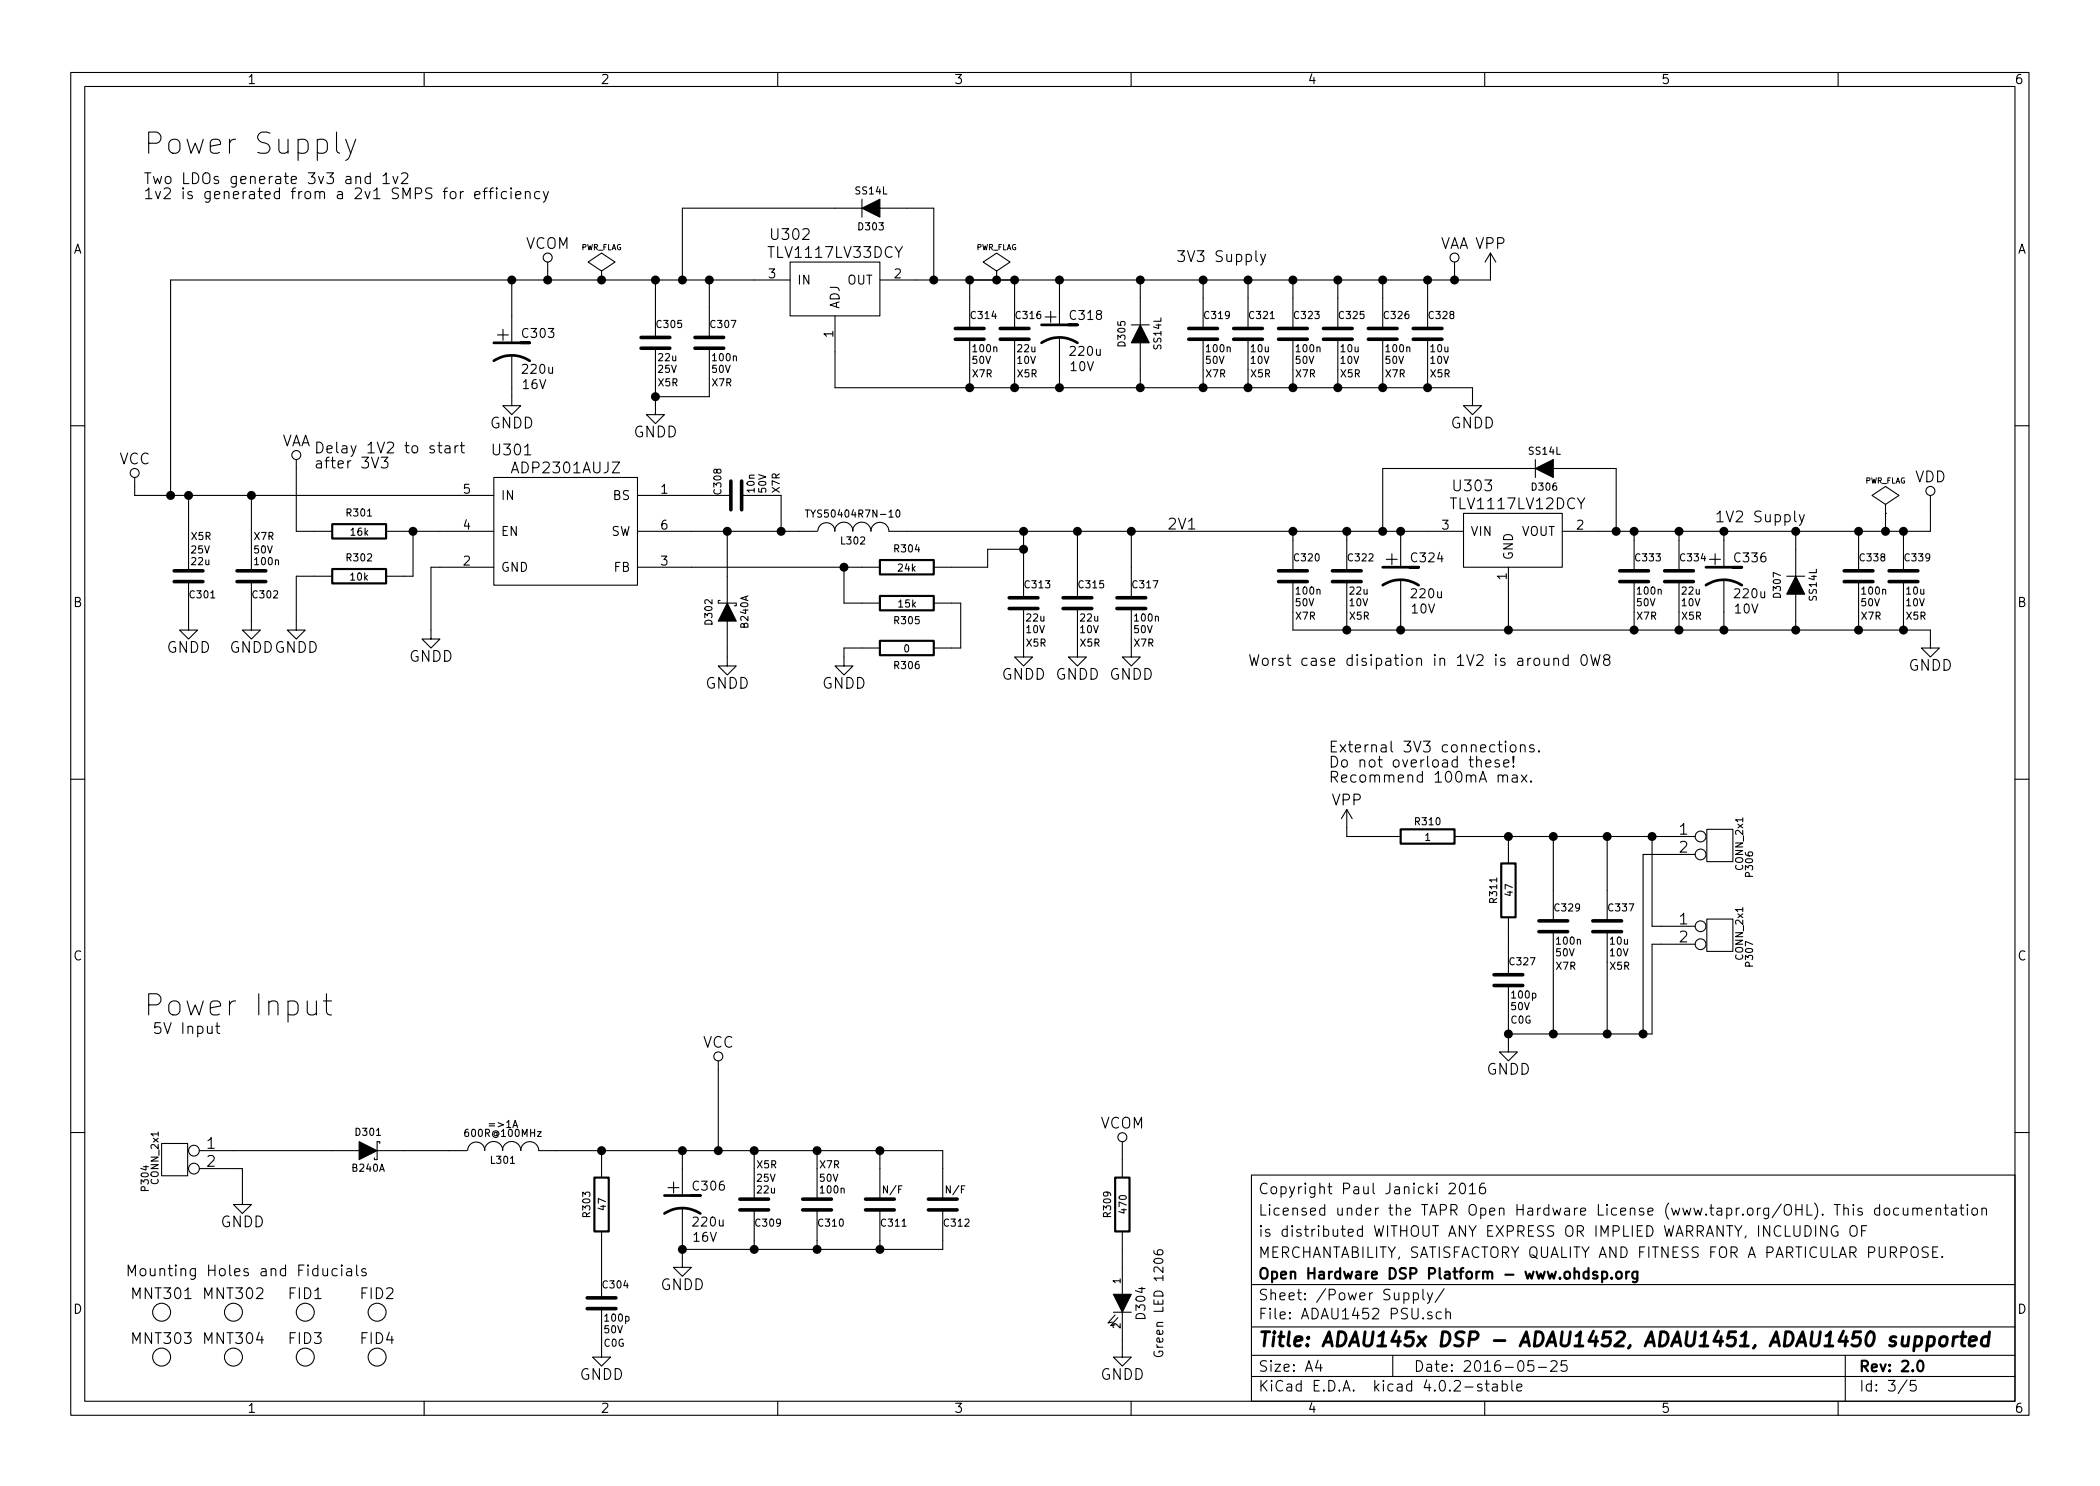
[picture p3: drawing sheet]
<svg xmlns="http://www.w3.org/2000/svg" width="297mm" height="210mm" viewBox="0 0 297 210" stroke-linecap="round" stroke-linejoin="round" font-family="sans-serif">
<g fill="none" stroke="#000" stroke-width=".15">
<path d="M10 10.3h277v189.9h-277zM12 12.2h273v186.1h-273zM47.6 18.7v2.6l.2 .3 .2 .1M48.9 19.7l.7 2M50.3 19.7l-1 2.7-.4 .3M60 10.3v1.9M110 10.3v1.9M160 10.3v1.9M210 10.3v1.9M260 10.3v1.9M52.4 25a.48 .48 0 0 0-.7 .1l-.1 .6a.48 .48 0 0 0 .8 .2M52.4 24.5v1.5"/>
<path d="M54.2 24.9l.4-.4v1.5M55.6 25l.3 1 .4-1M56.8 24.6l.2-.1h.4l.2 .1 .1 .3-.1 .2-.9 .9h1M67.2 27.6l.7-.1-.1-.3-.4-.1-.2 .2v.7l.2 .1 .4-.1M68.3 27.1h.6M68.9 26.6l-.3 .1-.1 .1v1.3M69.2 27.1h.6M69.8 26.6l-.3 .1-.1 .1v1.3M70.3 26.6l-.1 .1h.1v-.1v.1M70.3 27.1v1M71.7 27.2a.48 .48 0 0 0-.7 0l-.1 .6a.48 .48 0 0 0 .8 .2M72.3 26.6l-.1 .1h.1h.1l-.1-.1v.1"/>
<path d="M72.3 27.1v1M72.4 39.6v8.9M72.9 27.6l.8-.1-.1-.3-.4-.1-.3 .2 .1 .7 .2 .1 .4-.1M74.3 27.2a.38 .38 0 0 1 .7 .1v.8M74.3 27.1v1M76.4 27.2a.48 .48 0 0 0-.7 0l-.1 .6a.48 .48 0 0 0 .8 .2M76.9 27.1l.3 1M77.5 37.1v2.5M77.6 27.1l-.5 1.4-.2 .1M85.1 39.6h.1M85.1 38.3l1.9-1.2-1.9-1.3-1.9 1.3 1.9 1.2v1.3M92.7 39.6v8.1"/>
<path d="M100.3 39.6v8.1M111.8 37.1h12.7v7.6h-12.7zM111.8 39.6h-87.7v30.5M121.9 29.5h-25.4v10.1M121.9 28.2v2.5M124.5 29.5h7.6v10.1M137.2 39.6v6.9M141 39.6h.1M141 38.3l1.9-1.2-1.9-1.3-1.9 1.3 1.9 1.2v1.3M143.5 39.6v6.9M149.9 39.6v6.4M161.3 39.6v6.4"/>
<path d="M170.2 39.6v6.9M176.5 39.6v6.9M178.3 36l.4 1M179 36l-.5 1.4-.2 .1M182.9 39.6v6.9M189.2 39.6v6.9M195.6 39.6v6.9M201.9 39.6v6.9M205.7 37.1v2.5M210.8 35.8l-.7 1.3M210.8 35.8v3.8h-86.3M210.8 35.8l.8 1.3"/>
<path d="M72.4 50.3v7.1h1.3l-1.3 1.3-1.3-1.3h1.3M92.7 49.3v9.4h1.3l-1.3 1.2-1.3-1.2h1.3M100.3 49.3v6.8h-7.6M118.1 44.7v10.2h90.2v2.5h1.2l-1.2 1.3-1.3-1.3h1.3M137.2 48v6.9M143.5 48v6.9M149.9 47.7v7.2M160 46h2.6M161.3 48.5v6.4M170.2 48v6.9M176.5 48v6.9M182.9 48v6.9"/>
<path d="M189.2 48v6.9M195.6 48v6.9M201.9 48v6.9M10 60.2h2M19 67.6v2.5h50.8M26.7 70.1v10.7M35.6 70.1v10.7M41.9 65v10.2h5.1M53.9 64.7h1l-.5 .6a.44 .44 0 0 1 .5 .3v.3l-.2 .2-.6 .1-.2-.1M54.6 75.2h15.2M58.4 75.2v6.3h-3.8M61.9 63.1h.6"/>
<path d="M62.1 62.6v1.3l.1 .1 .3 .1M63 63.1h.1h.5l.1 1M63.7 63.4l-.6 .1a.3 .3 0 0 0-.2 .3 .3 .3 0 0 0 .2 .3l.6-.1M64.4 63.1v1M64.8 63.1h-.3l-.1 .3M65.1 63.1h.6M65.3 62.6v1.3l.1 .1 .3 .1M69.8 67.6h20.4v15.2h-20.4zM90.2 70.1h13.2M90.2 75.2h25.4M102.9 75.2v10.1M104.9 70.1h4.3"/>
<path d="M110.5 70.1v5.1M113.9 72.2h.6M114.2 72.2v1M115.7 75.2a1.22 1.22 0 0 1 1.2-1.2 1.22 1.22 0 0 1 1.2 1.2M118.1 75.2a1.3 1.3 0 0 1 1.3-1.3 1.3 1.3 0 0 1 1.2 1.3M120.6 75.2a1.3 1.3 0 0 1 1.3-1.3 1.3 1.3 0 0 1 1.3 1.3 1.27 1.27 0 0 1 1.3-1.3 1.27 1.27 0 0 1 1.2 1.3M125.7 75.2h81.3M126.8 72.3l.3-.1a.59 .59 0 0 1-.2 1l-.1-.1-.1-.3zM144.8 77.7h-5.1v2.6h-7.6M144.8 75.2v9.4M152.4 75.2v9.4M160 75.2v9.4"/>
<path d="M182.9 75.2v5.6M190.5 75.2v5.6M198.1 75.2v5.1M207 72.6h14v7.7h-14zM217.2 66.3h-21.6v8.9M217.2 65v2.6M219.7 66.3h8.9v8.9M231.1 75.2v5.6M237.5 75.2v5.6M243.8 75.2v5.1M254 75.2v6.3M254.5 72.8l.4 1"/>
<path d="M255.2 72.8l-.5 1.4-.2 .1M262.9 75.2v5.6M266.7 72.6h.1M266.7 71.4l1.9-1.3-1.9-1.3-1.9 1.3 1.9 1.3v1.2M266.7 72.6v2.6M269.2 75.2v5.6M273 70.1v5.1h-52M285 60.2h2M26.7 82.3v6.8h1.2l-1.2 1.3-1.3-1.3h1.3M35.6 82.3v6.8h1.2l-1.2 1.3-1.3-1.3h1.3M47 81.5h-5.1v7.6h1.3l-1.3 1.3-1.3-1.3h1.3M69.8 80.3h-8.8v10.1h1.2l-1.2 1.3-1.3-1.3h1.3"/>
<path d="M90.2 80.3h34.3M101.9 85h-.3v.3h2.5v.4h-.2M102.9 87.9v6.3h1.2l-1.2 1.3-1.3-1.3h1.3M119.4 80.3v5h5.1M124.5 91.7h-5.1v2.5h1.2l-1.2 1.3-1.3-1.3h1.3M132.1 85.3h3.8v6.4h-3.8M144.8 91.7v1.3h1.2l-1.2 1.2-1.3-1.2h1.3M144.8 86.1v4.3M152.4 91.7v1.3h1.3l-1.3 1.2-1.3-1.2h1.3M152.4 86.1v4.3M160 91.7v1.3h1.3l-1.3 1.2-1.3-1.2h1.3M160 86.1v4.3"/>
<path d="M182.9 82.3v6.8h90.1v2.6h1.3l-1.3 1.3-1.2-1.3h1.2M190.5 82.3v6.8M198.1 82v7.1M213.4 80.3v8.8M218.4 93.1v.8a.38 .38 0 0 0 .7 .1M219.1 93.1v1.1M219.8 93.3a.38 .38 0 0 1 .6 .1v.8M219.8 93.1v1.1M221.8 93.2a.48 .48 0 0 0-.6 .1l-.1 .6a.48 .48 0 0 0 .7 .2M221.8 92.6v1.6M223.8 92.8a.36 .36 0 0 1 .4-.2 .36 .36 0 0 1 .2 .3 .77 .77 0 0 1-.4 1.3 .89 .89 0 0 1-.2-1.4zM225 92.6l.4 1.6 .3-1.1 .3 1.1 .3-1.6"/>
<path d="M227.1 93.3l-.3-.3 .1-.2a.48 .48 0 0 1 .7 0l.1 .2-.3 .3a.47 .47 0 0 0-.6 .3v.3a.48 .48 0 0 0 .5 .3 .48 .48 0 0 0 .4-.3v-.3l-.3-.3M231.1 82.3v6.8M237.5 82.3v6.8M243.8 82v7.1M252.7 81.5h2.6M254 84.1v5M262.9 82.3v6.8M269.2 82.3v6.8M10 110.3h2M190.5 114.5l-.8 1.3M190.5 114.5v3.9h7.6M190.5 114.5l.8 1.3"/>
<path d="M205.7 118.4h34.1M210.2 108l.7-.1-.1-.3-.4-.1-.2 .2v.8h.2h.4M212 107.6l-.3-.1-.2 .2v.2l.5 .2 .1 .1-.1 .3h-.1h-.4M212.6 109.9a.35 .35 0 0 1 .3-.3 .35 .35 0 0 1 .3 .3v.8M212.7 108l.7-.1v-.3l-.5-.1-.2 .2 .1 .8h.1h.5M213.4 118.4v3.8M213.7 105.5a.42 .42 0 0 1 .4-.1 .42 .42 0 0 1 .3 .3v.4a.43 .43 0 0 1-.4 .3 .43 .43 0 0 1-.4-.3zM213.9 109.7l.2-.1 .4 .1 .1 1M214.1 108.4v.1h-.1l.1-.1v.1M214.1 107v.9v-.8v-.1l-.1 .1 .1 .8M214.6 110l-.5 .1a.3 .3 0 0 0-.2 .3 .3 .3 0 0 0 .2 .3l.5-.1M215.1 105.5a.38 .38 0 0 1 .6 .1v.8"/>
<path d="M215.1 105.4v1M215.2 109.6l.8 1.1M216 109.6l-.8 1.1M216.6 110.5v.1v.1l-.1-.1 .1-.1v.2M216.9 105.5l-.3-.1-.2 .2v.2l.5 .2 .1 .1-.1 .2-.1 .1-.4-.1M217.7 106.2l.1 .1-.1 .1-.1-.1 .1-.1v.2M219.7 118.4v11.9M227.3 118.4v11.9M233.7 118.4v12.7h6.1M241.4 117.3h3.7v4.6h-3.7zM285 110.3h2M213.4 139.4v9.4h1.2l-1.2 1.3-1.3-1.3h1.3"/>
<path d="M213.4 129.8v8.1M219.7 131.8v14.5M227.3 131.8v14.5M239.8 133.6h-6.1v12.7h-20.3M239.8 120.9h-7.4v25.4M241.4 130h3.7v4.6h-3.7zM30.7 144.7v1.3l.1 .1 .3 .1M43.5 141.6v1.6l.1 .3a.84 .84 0 0 0 1.2-.2M44.8 141.6v2M45.7 141.6h1.2M46.2 140.6v2.6l.1 .3 .6 .1M101.6 150.1v12.7"/>
<path d="M10 160.2h2M22.9 161.8h3.6v4.6h-3.6zM28.2 165.3h6.1v5.1h1.3l-1.3 1.3-1.3-1.3h1.3M28.2 162.8h22.6M45.7 179.5v.8a.38 .38 0 0 0 .6 .1M46.3 179.5v1M47.7 179.6a.48 .48 0 0 0-.7 0v.6a.48 .48 0 0 0 .7 .2M48.3 179v.1h.1l-.1-.1v.1M48.3 179.5v1M49.1 179.6l.1-.1 .5 .1v.9M49.7 179.9h-.5a.3 .3 0 0 0-.2 .3 .3 .3 0 0 0 .2 .3l.5-.1M50.4 179v1.3l.3 .2"/>
<path d="M51.7 179.6l-.3-.1-.2 .2v.2l.5 .2 .1 .1-.1 .2-.1 .1-.4-.1M53.3 162.8h12.7M53.7 161.8v-.3h-.4v2.6h-.3v-.3M66.1 162.8a1.22 1.22 0 0 1 1.3-1.2 1.22 1.22 0 0 1 1.2 1.2M68.5 162.8a1.3 1.3 0 0 1 1.3-1.3 1.3 1.3 0 0 1 1.3 1.3M71.1 162.8a1.3 1.3 0 0 1 1.3-1.3 1.3 1.3 0 0 1 1.3 1.3 1.27 1.27 0 0 1 1.2-1.3 1.27 1.27 0 0 1 1.3 1.3M76.2 162.8h57.1v6.9M85.1 162.8v3.8M85.1 174.2v9.4M96.5 170.9v8.4h1.3l-1.3 1.3-1.3-1.3h1.3M96.5 162.8v6.4M106.7 162.8v6.9"/>
<path d="M106.7 171.2v5.6M115.6 162.8v6.9M115.6 171.2v5.6M124.5 162.8v6.9M124.5 171.2v5.6M133.3 171.2v5.6h-36.8M158.7 161.5v5.1M158.7 174.2v8.9M163.2 177a.47 .47 0 0 0 .6 .5h.4l.2-.1 .1-.3-.1-.2-.5-.1-.1 .2-.1 .3 .2 .2M177 166.3h108v32h-108zM205 167.6l.2-.2 .5 .1a.37 .37 0 0 1 .1 .5l-.9 .9h1M206.6 167.6a.35 .35 0 0 1 .3-.2 .35 .35 0 0 1 .3 .3 .77 .77 0 0 1-.4 1.2 .9 .9 0 0 1-.2-1.3z"/>
<path d="M207.8 167.8l.5-.4v1.5M207.8 168.9h.9M210 167.4a.59 .59 0 0 0-.7 .6v.8l.2 .1h.4l.2-.1v-.5l-.1-.3h-.5l-.2 .3M258.4 173.4v1.5l-.9-1.5v1.5M259.9 173.5a.69 .69 0 0 0-.8 .2 .69 .69 0 0 0 0 .9 .54 .54 0 0 0 .9 .2v-.5h-.3M261.7 173.7l.3-.3a.53 .53 0 0 1 .7 .5v.5a.51 .51 0 0 1-.8 .4 1.05 1.05 0 0 1-.2-1.1zM263.3 174.1h.5M264 173.4h-.7v1.5M265.9 171l-.5-.1-.2 .3v.6l.2 .1h.5M265.9 170.4v1.5M266.6 171.1a.41 .41 0 0 1 .7 .1v.4a.41 .41 0 0 1-.4 .3 .41 .41 0 0 1-.4-.3zM268.6 171l-.5-.1-.3 .3 .1 .6 .2 .1h.5"/>
<path d="M269.2 170.9l.1 1a.4 .4 0 0 0 .5-.1M269.8 170.9v1M270.6 171.1a.38 .38 0 0 1 .6 0v.8M270.6 170.9v1M271.2 171.1a.36 .36 0 0 1 .3-.2 .36 .36 0 0 1 .4 .2v.8M272.5 171.4l.7-.1v-.3l-.5-.1-.2 .2 .1 .8h.1h.5M272.7 176.5l-.2-.1-.5 .1a.35 .35 0 0 0-.1 .4 .35 .35 0 0 0 .3 .2l.4 .2a.35 .35 0 0 1 .1 .3 .35 .35 0 0 1-.2 .3l-.6-.1M273.4 177.1h.5M273.9 171.1a.38 .38 0 0 1 .6 0v.8M273.9 170.9v1M274.1 176.4h-.7v1.5h.7M274.7 177.8h.1l-.1 .1v-.1v.1"/>
<path d="M275 170.9h.6M275.2 170.4v1.3l.2 .2h.2M276.1 171l.1-.1 .5 .1v.9M276.7 171.3l-.5 .1-.2 .2 .1 .3h.1h.5M277.2 170.9h.6M277.4 170.4v1.3l.2 .2h.2M278.3 170.4l-.1 .1 .1 .1 .1-.1-.1-.1v.2M278.3 170.9v1M279 171.1a.41 .41 0 0 1 .7 .1v.4a.41 .41 0 0 1-.4 .3 .41 .41 0 0 1-.4-.3zM280.3 171.1a.38 .38 0 0 1 .7 0v.8M280.3 170.9v1M285 160.2h2"/>
<path d="M60 198.3v1.9M85.1 190.7v1.3h1.3l-1.3 1.3-1.3-1.3h1.3M85.1 185.2v4.3M110 198.3v1.9M157.5 185.7h2.5M157.7 186l-1 1.2 .7-.1M158.1 186.4l-1 1.2 .6-.2M158.7 185.7v6.3h1.3l-1.3 1.3-1.2-1.3h1.2M160 198.3v1.9M163.3 191.2a.51 .51 0 0 0 0 .6 .51 .51 0 0 0 .6 .1 .47 .47 0 0 0 .5-.2 .47 .47 0 0 0 0-.5h-.5v.2M177 194.8h108M177 191.8h108"/>
<path d="M177 187.8h108M177 181.8h108M186.4 192.5l-.3 1h.9M186.8 193v1M197 191.8v3M199.9 183a.48 .48 0 0 1 .7 .1v.1v.6a.48 .48 0 0 1-.7 0M199.9 182.9v1.5M201.3 182.4v1.3l.2 .2M201.9 182.9l.4 1M202.5 185.7a.37 .37 0 0 0-.6 .1v.1a.54 .54 0 0 0 .6 .3l.1 .1-.1 .2-.1 .1-.5-.1M202.6 182.9l-.5 1.4-.2 .1M203.9 185.7l-.5-.1-.3 .3 .1 .6 .2 .1 .5-.1"/>
<path d="M204.3 182.3l-1.3 2M204.5 185.7a.38 .38 0 0 1 .7 .1v.8M204.5 185.1v1.5M209.6 195.9a.37 .37 0 0 0-.6 .1v.1a.54 .54 0 0 0 .6 .3l.1 .1-.1 .2-.2 .1-.4-.1M210 198.3v1.9M210.1 195.8h.5M210.3 195.3v1.3l.2 .2h.1M211.2 195.9l.1-.1 .4 .1 .1 .9M211.8 196.2l-.5 .1-.2 .2 .1 .2 .1 .1 .5-.1M212.5 195.9a.48 .48 0 0 1 .6 .1l.1 .1-.1 .6a.48 .48 0 0 1-.6 0M212.5 195.3v1.5M213.8 195.3v1.3l.2 .2"/>
<path d="M214.6 196.3l.7-.1-.1-.3-.4-.1-.2 .2v.7l.2 .1 .4-.1M216.9 192.5h-.7l-.1 .7a.62 .62 0 0 1 .7 0l.2 .2-.1 .5-.2 .1h-.4l-.2-.1M217.6 193.5h1.1M219.4 192.7l.2-.2 .5 .1a.37 .37 0 0 1 .1 .6l-.9 .8h.9M221.6 192.5h-.7l-.1 .7a.62 .62 0 0 1 .7 0l.2 .2-.1 .5-.2 .1h-.4l-.2-.1M260 198.3v1.9M261 191.8v6.5M269.7 195.2l-1.2 2M271 195.3h-.7l-.1 .7a.62 .62 0 0 1 .7 0l.1 .2v.5l-.2 .1h-.4l-.2-.1"/>
<circle cx="77.5" cy="36.4" r=".63"/>
<circle cx="205.7" cy="36.4" r=".63"/>
<circle cx="19" cy="66.9" r=".63"/>
<circle cx="41.9" cy="64.4" r=".63"/>
<circle cx="273" cy="69.5" r=".63"/>
<circle cx="240.5" cy="118.4" r=".76"/>
<circle cx="240.5" cy="131.1" r=".76"/>
<circle cx="240.5" cy="133.6" r=".76"/>
<circle cx="240.5" cy="120.9" r=".76"/>
<circle cx="101.6" cy="149.5" r=".63"/>
<circle cx="27.4" cy="165.3" r=".76"/>
<circle cx="27.4" cy="162.8" r=".76"/>
<circle cx="158.7" cy="160.9" r=".63"/>
<circle cx="22.9" cy="185.7" r="1.27"/>
<circle cx="22.9" cy="192" r="1.27"/>
<circle cx="33" cy="185.7" r="1.27"/>
<circle cx="33" cy="192" r="1.27"/>
<circle cx="43.2" cy="185.7" r="1.27"/>
<circle cx="43.2" cy="192" r="1.27"/>
<circle cx="53.3" cy="185.7" r="1.27"/>
<circle cx="53.3" cy="192" r="1.27"/>
</g>
<g fill="none" stroke="#000" stroke-width=".3">
<path d="M47 74.2h7.6v2h-7.6zM124.5 79.2h7.6v2.1h-7.6zM47 80.5h7.6v2h-7.6zM124.5 84.3h7.6v2.1h-7.6zM124.5 90.7h7.6v2h-7.6zM198.1 117.3h7.6v2.1h-7.6zM212.3 122.2h2.1v7.6h-2.1zM84.1 166.6h2v7.6h-2zM157.7 166.6h2.1v7.6h-2.1zM226.6 179.9v1.5M230 179.9v1M230.5 179.9l-.3 .1-.2 .2"/>
<path d="M231.6 179.9v1.2a.39 .39 0 0 1-.6 .3M225.9 180a.37 .37 0 0 0-.6 .1v.1a.54 .54 0 0 0 .6 .3l.1 .1-.1 .2-.1 .1-.5-.1M226.6 180a.48 .48 0 0 1 .7 .1v.1v.6a.48 .48 0 0 1-.7 0M228 180.8v.1l-.1-.1h.1v.1M228.7 180.1a.41 .41 0 0 1 .7 .1v.4a.41 .41 0 0 1-.4 .3 .41 .41 0 0 1-.4-.3zM231.6 180l-.4-.1-.3 .3 .1 .6 .2 .1 .4-.1M271.3 192.7a.35 .35 0 0 1 .4-.2 .35 .35 0 0 1 .3 .3 .77 .77 0 0 1-.4 1.2 .9 .9 0 0 1-.3-1.3z"/>
</g>
<path d="M270.9 189.2a.65 .65 0 0 1 .9 .1v.2l-.1 .8a.67 .67 0 0 1-.9 0M270.9 189.1l-.2 2M272.7 189.2a.65 .65 0 0 1 .9 .1v.2l-.1 .8a.67 .67 0 0 1-.9 0M272.7 189.1l-.2 2M274.5 189.3a.51 .51 0 0 1 .5-.2 .51 .51 0 0 1 .4 .4v.6a.54 .54 0 0 1-.6 .4 .54 .54 0 0 1-.5-.4zM276.4 189.1l-.2 1.3M276.9 189.1a.54 .54 0 0 0-.6 .4M277.3 189.1h.8M277.7 188.4l-.2 1.8v.1l.4 .1M278.6 189.8l1-.2-.1-.4-.6-.1-.3 .3-.1 .8 .1 .1 .2 .1 .5-.1M281.3 189.2a.7 .7 0 0 0-1 .3l-.1 .6 .1 .2 .3 .1 .6-.1M281.4 188.4l-.2 2" fill="none" stroke="#000" stroke-width=".41"/>
<path d="M121.9 29.5l2.6-1.3v2.5zM161.3 46l1.3 2.5h-2.6zM217.2 66.3l2.5-1.3v2.6zM102.9 85.3l1.2 2.6h-2.5zM254 81.5l1.3 2.6h-2.6zM50.8 161.5l2.5 1.3-2.5 1.3zM157.5 183.1h2.5l-1.3 2.6z" fill="#000" stroke="#000" stroke-width=".15"/>
<g fill="#000" stroke="#000" stroke-width=".25">
<circle cx="72.4" cy="39.6" r=".51"/>
<circle cx="77.5" cy="39.6" r=".51"/>
<circle cx="85.1" cy="39.6" r=".51"/>
<circle cx="92.7" cy="39.6" r=".51"/>
<circle cx="96.5" cy="39.6" r=".51"/>
<circle cx="100.3" cy="39.6" r=".51"/>
<circle cx="132.1" cy="39.6" r=".51"/>
<circle cx="137.2" cy="39.6" r=".51"/>
<circle cx="141" cy="39.6" r=".51"/>
<circle cx="143.5" cy="39.6" r=".51"/>
<circle cx="149.9" cy="39.6" r=".51"/>
<circle cx="161.3" cy="39.6" r=".51"/>
<circle cx="170.2" cy="39.6" r=".51"/>
<circle cx="176.5" cy="39.6" r=".51"/>
<circle cx="182.9" cy="39.6" r=".51"/>
<circle cx="189.2" cy="39.6" r=".51"/>
<circle cx="195.6" cy="39.6" r=".51"/>
<circle cx="201.9" cy="39.6" r=".51"/>
<circle cx="205.7" cy="39.6" r=".51"/>
<circle cx="92.7" cy="56.1" r=".51"/>
<circle cx="137.2" cy="54.9" r=".51"/>
<circle cx="143.5" cy="54.9" r=".51"/>
<circle cx="149.9" cy="54.9" r=".51"/>
<circle cx="161.3" cy="54.9" r=".51"/>
<circle cx="170.2" cy="54.9" r=".51"/>
<circle cx="176.5" cy="54.9" r=".51"/>
<circle cx="182.9" cy="54.9" r=".51"/>
<circle cx="189.2" cy="54.9" r=".51"/>
<circle cx="195.6" cy="54.9" r=".51"/>
<circle cx="201.9" cy="54.9" r=".51"/>
<circle cx="24.1" cy="70.1" r=".51"/>
<circle cx="26.7" cy="70.1" r=".51"/>
<circle cx="35.6" cy="70.1" r=".51"/>
<circle cx="58.4" cy="75.2" r=".51"/>
<circle cx="102.9" cy="75.2" r=".51"/>
<circle cx="110.5" cy="75.2" r=".51"/>
<circle cx="144.8" cy="75.2" r=".51"/>
<circle cx="144.8" cy="77.7" r=".51"/>
<circle cx="152.4" cy="75.2" r=".51"/>
<circle cx="160" cy="75.2" r=".51"/>
<circle cx="182.9" cy="75.2" r=".51"/>
<circle cx="190.5" cy="75.2" r=".51"/>
<circle cx="195.6" cy="75.2" r=".51"/>
<circle cx="198.1" cy="75.2" r=".51"/>
<circle cx="228.6" cy="75.2" r=".51"/>
<circle cx="231.1" cy="75.2" r=".51"/>
<circle cx="237.5" cy="75.2" r=".51"/>
<circle cx="243.8" cy="75.2" r=".51"/>
<circle cx="254" cy="75.2" r=".51"/>
<circle cx="262.9" cy="75.2" r=".51"/>
<circle cx="266.7" cy="75.2" r=".51"/>
<circle cx="269.2" cy="75.2" r=".51"/>
<circle cx="119.4" cy="80.3" r=".51"/>
<circle cx="190.5" cy="89.1" r=".51"/>
<circle cx="198.1" cy="89.1" r=".51"/>
<circle cx="213.4" cy="89.1" r=".51"/>
<circle cx="231.1" cy="89.1" r=".51"/>
<circle cx="237.5" cy="89.1" r=".51"/>
<circle cx="243.8" cy="89.1" r=".51"/>
<circle cx="254" cy="89.1" r=".51"/>
<circle cx="262.9" cy="89.1" r=".51"/>
<circle cx="269.2" cy="89.1" r=".51"/>
<circle cx="213.4" cy="118.4" r=".51"/>
<circle cx="219.7" cy="118.4" r=".51"/>
<circle cx="227.3" cy="118.4" r=".51"/>
<circle cx="233.7" cy="118.4" r=".51"/>
<circle cx="213.4" cy="146.3" r=".51"/>
<circle cx="219.7" cy="146.3" r=".51"/>
<circle cx="227.3" cy="146.3" r=".51"/>
<circle cx="232.4" cy="146.3" r=".51"/>
<circle cx="85.1" cy="162.8" r=".51"/>
<circle cx="96.5" cy="162.8" r=".51"/>
<circle cx="96.5" cy="176.8" r=".51"/>
<circle cx="101.6" cy="162.8" r=".51"/>
<circle cx="106.7" cy="176.8" r=".51"/>
<circle cx="106.7" cy="162.8" r=".51"/>
<circle cx="115.6" cy="176.8" r=".51"/>
<circle cx="115.6" cy="162.8" r=".51"/>
<circle cx="124.5" cy="176.8" r=".51"/>
<circle cx="124.5" cy="162.8" r=".51"/>
</g>
<path d="M69.8 51a4.6 4.6 0 0 1 5.1 0M69.8 48.5h5.1h-1.2M147.3 48.5a4.6 4.6 0 0 1 5.1 0M147.3 46h5.1h-1.3M195.6 82.8a4.6 4.6 0 0 1 5.1 0M195.6 80.3h5.1h-1.3M241.3 82.8a4.6 4.6 0 0 1 5.1 0M241.3 80.3h5.1h-1.3M94 171.7a4.6 4.6 0 0 1 5.1 0M94 169.2h5.1h-1.3" fill="none" stroke="#000" stroke-width=".38"/>
<g fill="none" stroke="#000" stroke-width=".51">
<path d="M90.7 49.3h4M90.7 47.7h4M98.3 49.3h4.1M98.3 47.7h4.1M135.1 48h4.1M135.1 46.5h4.1M141.5 48h4M141.5 46.5h4M168.1 48h4.1M168.1 46.5h4.1M174.5 48h4.1M174.5 46.5h4.1"/>
<path d="M180.8 48h4.1M180.8 46.5h4.1M187.2 48h4.1M187.2 46.5h4.1M193.5 48h4.1M193.5 46.5h4.1M199.9 48h4.1M199.9 46.5h4.1M103.4 68.1v4M104.9 68.1v4M24.6 82.3h4.1M24.6 80.8h4.1"/>
<path d="M33.5 82.3h4.1M33.5 80.8h4.1M142.7 86.1h4.1M142.7 84.6h4.1M150.4 86.1h4M150.4 84.6h4M158 86.1h4.1M158 84.6h4.1M180.8 82.3h4.1M180.8 80.8h4.1M188.5 82.3h4M188.5 80.8h4"/>
<path d="M229.1 82.3h4.1M229.1 80.8h4.1M235.5 82.3h4M235.5 80.8h4M260.9 82.3h4M260.9 80.8h4M267.2 82.3h4.1M267.2 80.8h4.1M211.3 139.4h4.1M211.3 137.9h4.1M217.7 131.8h4M217.7 130.3h4"/>
<path d="M225.3 131.8h4.1M225.3 130.3h4.1M104.6 169.7h4.1M104.6 171.2h4.1M113.5 169.7h4.1M113.5 171.2h4.1M122.4 169.7h4.1M122.4 171.2h4.1M131.3 169.7h4.1M131.3 171.2h4.1M83.1 185.2h4M83.1 183.6h4"/>
</g>
<g font-size="4.2">
<text x="20.3" y="21.8">Power Supply</text>
<text x="20.3" y="143.8">Power Input</text>
</g>
<g font-size="2.8">
<text x="147.8" y="45.7">+</text>
<text x="70.3" y="48.3">+</text>
<text x="196" y="80">+</text>
<text x="241.8" y="80">+</text>
<text x="94.4" y="168.9">+</text>
<text x="178" y="190.5">Title: ADAU145x DSP - ADAU1452, ADAU1451, ADAU1450 supported</text>
</g>
<g font-size="2.1">
<text x="20.3" y="26.1">Two LDOs generate 3v3 and 1v2</text>
<text x="20.3" y="28.2">1v2 is generated from a 2v1 SMPS for efficiency</text>
<text x="74.3" y="35.2">VCOM</text>
<text x="109.2" y="34">U302</text>
<text x="203.5" y="35.2">VAA VPP</text>
<text x="109" y="36.5">TLV1117LV33DCY</text>
<text x="166.4" y="37.1">3V3 Supply</text>
<text x="16.8" y="65.7">VCC</text>
<text x="39.7" y="63.2">VAA</text>
<text x="44.4" y="64.2">Delay 1V2 to start</text>
<text x="69.3" y="60.6">GNDD</text>
<text x="69.8" y="64.4">U301</text>
<text x="89.6" y="61.9">GNDD</text>
<text x="205.2" y="60.6">GNDD</text>
<text x="44.4" y="66.3">after 3V3</text>
<text x="72.6" y="67">ADP2301AUJZ</text>
<text x="205.7" y="69.5">U303</text>
<text x="270.8" y="68.2">VDD</text>
<text x="165.1" y="74.9">2V1</text>
<text x="205.5" y="72.1">TLV1117LV12DCY</text>
<text x="242.6" y="73.9">1V2 Supply</text>
<text x="23.5" y="92.4">GNDD</text>
<text x="32.4" y="92.4">GNDDGNDD</text>
<text x="57.8" y="93.6">GNDD</text>
<text x="176.5" y="94.2">Worst case disipation in 1V2 is around 0W8</text>
<text x="269.9" y="94.9">GNDD</text>
<text x="99.7" y="97.5">GNDD</text>
<text x="116.3" y="97.5">GNDD</text>
<text x="141.7" y="96.2">GNDD GNDD GNDD</text>
<text x="188" y="106.5">External 3V3 connections.</text>
<text x="188" y="108.6">Do not overload these!</text>
<text x="188" y="110.7">Recommend 100mA max.</text>
<text x="188.4" y="114">VPP</text>
<text x="237.5" y="118.1">1</text>
<text x="237.5" y="120.6">2</text>
<text x="237.5" y="130.8">1</text>
<text x="237.5" y="133.3">2</text>
<text x="21.6" y="146.3">5V Input</text>
<text x="99.4" y="148.3">VCC</text>
<text x="210.2" y="152.1">GNDD</text>
<text x="155.6" y="159.7">VCOM</text>
<text x="29.3" y="162.6">1</text>
<text x="29.3" y="165.1">2</text>
<text x="31.2" y="173.7">GNDD</text>
<text x="178" y="172">Licensed under the TAPR Open Hardware License (www.tapr.org/OHL). This documentation</text>
<text x="178" y="169">Copyright Paul Janicki 2016</text>
<text x="178" y="178">MERCHANTABILITY, SATISFACTORY QUALITY AND FITNESS FOR A PARTICULAR PURPOSE.</text>
<text x="178" y="175">is distributed WITHOUT ANY EXPRESS OR IMPLIED WARRANTY, INCLUDING OF</text>
<text x="17.8" y="180.6">Mounting Holes and Fiducials</text>
<text x="18.8" y="183.8">MNT301</text>
<text x="29" y="183.8">MNT302</text>
<text x="40.9" y="183.8">FID1</text>
<text x="51.1" y="183.8">FID2</text>
<text x="93.4" y="182.5">GNDD</text>
<text x="178" y="184">Sheet: /Power Supply/</text>
<text x="178" y="181">Open Hardware DSP Platform - www.ohdsp.org</text>
<text x="18.8" y="190.2">MNT303</text>
<text x="29" y="190.2">MNT304</text>
<text x="40.9" y="190.2">FID3</text>
<text x="51.1" y="190.2">FID4</text>
<text x="178" y="186.7">File: ADAU1452 PSU.sch</text>
<text x="82" y="195.2">GNDD</text>
<text x="155.6" y="195.2">GNDD</text>
<text x="178" y="196.9">KiCad E.D.A. kicad 4.0.2-stable</text>
<text x="178" y="194.1">Size: A4</text>
<text x="200" y="194.1">Date: 2016-05-25</text>
<text x="263" y="194.1">Rev: 2.0</text>
<text x="263" y="196.9">Id: 3/5</text>
</g>
<g font-size="1.8">
<text x="35" y="11.9">1</text>
<text x="85" y="11.9">2</text>
<text x="135" y="11.9">3</text>
<text x="185" y="11.9">4</text>
<text x="235" y="11.9">5</text>
<text x="285" y="11.9">6</text>
<text x="10.4" y="35.9">A</text>
<text x="285.4" y="35.9">A</text>
<text x="108.7" y="39.4">3</text>
<text x="112.8" y="40.3">IN</text>
<text x="119.7" y="40.3">OUT</text>
<text x="126.5" y="39.4">2</text>
<text x="74" y="47.8">C303</text>
<text x="117.9" y="47.7" transform="rotate(-90 117.9 47.7)">1</text>
<text x="118.7" y="43.7" transform="rotate(-90 118.7 43.7)">ADJ</text>
<text x="151.5" y="45.3">C318</text>
<text x="74" y="52.9">220u</text>
<text x="151.4" y="52.5">10V</text>
<text x="151.5" y="50.3">220u</text>
<text x="74" y="55">16V</text>
<text x="65.6" y="69.8">5</text>
<text x="70.9" y="70.7">IN</text>
<text x="86.7" y="70.7">BS</text>
<text x="93.5" y="69.8">1</text>
<text x="65.6" y="74.9">4</text>
<text x="70.9" y="75.8">EN</text>
<text x="86.3" y="75.8">SW</text>
<text x="93.5" y="74.9">6</text>
<text x="204" y="74.9">3</text>
<text x="208" y="75.8">VIN</text>
<text x="215.1" y="75.8">VOUT</text>
<text x="223" y="74.9">2</text>
<text x="65.6" y="80">2</text>
<text x="70.9" y="80.9">GND</text>
<text x="86.8" y="80.9">FB</text>
<text x="93.5" y="80">3</text>
<text x="199.7" y="79.5">C324</text>
<text x="213.1" y="82" transform="rotate(-90 213.1 82)">1</text>
<text x="214" y="79.2" transform="rotate(-90 214 79.2)">GND</text>
<text x="245.5" y="79.5">C336</text>
<text x="10.4" y="85.9">B</text>
<text x="199.7" y="86.8">10V</text>
<text x="199.8" y="84.6">220u</text>
<text x="245.4" y="86.8">10V</text>
<text x="245.5" y="84.6">220u</text>
<text x="285.4" y="85.9">B</text>
<text x="10.4" y="135.9">C</text>
<text x="285.4" y="135.9">C</text>
<text x="98.1" y="168.4">C306</text>
<text x="98.2" y="173.5">220u</text>
<text x="98.1" y="175.7">16V</text>
<text x="10.4" y="185.9">D</text>
<text x="285.4" y="185.9">D</text>
<text x="162" y="186.5" transform="rotate(-90 162 186.5)">D304</text>
<text x="164.5" y="191.2" transform="rotate(-90 164.5 191.2)">Green LED 1206</text>
<text x="35" y="199.9">1</text>
<text x="85" y="199.9">2</text>
<text x="135" y="199.9">3</text>
<text x="185" y="199.9">4</text>
<text x="235" y="199.9">5</text>
<text x="285" y="199.9">6</text>
</g>
<g font-size="1.4">
<text x="121" y="27.5">SS14L</text>
<text x="121.5" y="32.6">D303</text>
<text x="93" y="46.4">C305</text>
<text x="100.6" y="46.4">C307</text>
<text x="137.4" y="45.1">C314</text>
<text x="143.8" y="45.1">C316</text>
<text x="170.5" y="45.1">C319</text>
<text x="176.8" y="45.1">C321</text>
<text x="183.2" y="45.1">C323</text>
<text x="189.5" y="45.1">C325</text>
<text x="195.9" y="45.1">C326</text>
<text x="202.2" y="45.1">C328</text>
<text x="93.1" y="52.8">25V</text>
<text x="93.2" y="51.1">22u</text>
<text x="100.7" y="52.8">50V</text>
<text x="100.9" y="51.1">100n</text>
<text x="137.6" y="51.5">50V</text>
<text x="137.6" y="53.4">X7R</text>
<text x="137.7" y="49.8">100n</text>
<text x="143.9" y="51.5">10V</text>
<text x="143.9" y="53.4">X5R</text>
<text x="144" y="49.8">22u</text>
<text x="159.2" y="48.9" transform="rotate(-90 159.2 48.9)">D305</text>
<text x="164.3" y="49.4" transform="rotate(-90 164.3 49.4)">SS14L</text>
<text x="170.6" y="51.5">50V</text>
<text x="170.6" y="53.4">X7R</text>
<text x="170.7" y="49.8">100n</text>
<text x="176.9" y="51.5">10V</text>
<text x="176.9" y="53.4">X5R</text>
<text x="177" y="49.8">10u</text>
<text x="183.3" y="51.5">50V</text>
<text x="183.3" y="53.4">X7R</text>
<text x="183.4" y="49.8">100n</text>
<text x="189.6" y="51.5">10V</text>
<text x="189.6" y="53.4">X5R</text>
<text x="189.7" y="49.8">10u</text>
<text x="196" y="51.5">50V</text>
<text x="196" y="53.4">X7R</text>
<text x="196.1" y="49.8">100n</text>
<text x="202.3" y="51.5">10V</text>
<text x="202.3" y="53.4">X5R</text>
<text x="202.4" y="49.8">10u</text>
<text x="93.1" y="54.7">X5R</text>
<text x="100.7" y="54.7">X7R</text>
<text x="216.3" y="64.3">SS14L</text>
<text x="102" y="69.8" transform="rotate(-90 102 69.8)">C308</text>
<text x="106.7" y="69.6" transform="rotate(-90 106.7 69.6)">10n</text>
<text x="108.4" y="69.7" transform="rotate(-90 108.4 69.7)">50V</text>
<text x="110.3" y="69.7" transform="rotate(-90 110.3 69.7)">X7R</text>
<text x="216.8" y="69.4">D306</text>
<text x="27.1" y="76.4">X5R</text>
<text x="36" y="76.4">X7R</text>
<text x="49.1" y="73.1">R301</text>
<text x="49.7" y="75.8">16k</text>
<text x="114.9" y="73.2">TYS50404R7N-10</text>
<text x="119" y="77">L302</text>
<text x="27.1" y="78.3">25V</text>
<text x="27.1" y="80">22u</text>
<text x="36" y="78.3">50V</text>
<text x="36.1" y="80">100n</text>
<text x="49.1" y="79.4">R302</text>
<text x="49.6" y="82.1">10k</text>
<text x="126.6" y="78.2">R304</text>
<text x="127.1" y="80.9">24k</text>
<text x="145.1" y="83.2">C313</text>
<text x="152.7" y="83.2">C315</text>
<text x="160.3" y="83.2">C317</text>
<text x="183.2" y="79.4">C320</text>
<text x="190.8" y="79.4">C322</text>
<text x="231.4" y="79.4">C333</text>
<text x="237.8" y="79.4">C334</text>
<text x="263.2" y="79.4">C338</text>
<text x="269.5" y="79.4">C339</text>
<text x="26.9" y="84.7">C301</text>
<text x="35.8" y="84.7">C302</text>
<text x="100.8" y="88.3" transform="rotate(-90 100.8 88.3)">D302</text>
<text x="105.8" y="88.8" transform="rotate(-90 105.8 88.8)">B240A</text>
<text x="126.6" y="88.3">R305</text>
<text x="127.1" y="85.9">15k</text>
<text x="145.2" y="89.6">10V</text>
<text x="145.2" y="87.9">22u</text>
<text x="152.8" y="89.6">10V</text>
<text x="152.9" y="87.9">22u</text>
<text x="160.4" y="89.6">50V</text>
<text x="160.6" y="87.9">100n</text>
<text x="183.3" y="85.8">50V</text>
<text x="183.3" y="87.7">X7R</text>
<text x="183.4" y="84.1">100n</text>
<text x="190.9" y="85.8">10V</text>
<text x="190.9" y="87.7">X5R</text>
<text x="191" y="84.1">22u</text>
<text x="231.5" y="85.8">50V</text>
<text x="231.5" y="87.7">X7R</text>
<text x="231.7" y="84.1">100n</text>
<text x="237.9" y="85.8">10V</text>
<text x="237.9" y="87.7">X5R</text>
<text x="237.9" y="84.1">22u</text>
<text x="251.9" y="84.5" transform="rotate(-90 251.9 84.5)">D307</text>
<text x="257" y="85" transform="rotate(-90 257 85)">SS14L</text>
<text x="263.3" y="85.8">50V</text>
<text x="263.3" y="87.7">X7R</text>
<text x="263.4" y="84.1">100n</text>
<text x="269.6" y="85.8">10V</text>
<text x="269.6" y="87.7">X5R</text>
<text x="269.7" y="84.1">10u</text>
<text x="126.6" y="94.7">R306</text>
<text x="127.9" y="92.3">0</text>
<text x="145.2" y="91.5">X5R</text>
<text x="152.8" y="91.5">X5R</text>
<text x="160.4" y="91.5">X7R</text>
<text x="200.3" y="116.8">R310</text>
<text x="201.6" y="119">1</text>
<text x="246.6" y="123" transform="rotate(-90 246.6 123)">CONN_2x1</text>
<text x="248" y="123.9" transform="rotate(-90 248 123.9)">P306</text>
<text x="211.8" y="127.7" transform="rotate(-90 211.8 127.7)">R311</text>
<text x="214" y="126.7" transform="rotate(-90 214 126.7)">47</text>
<text x="220" y="129">C329</text>
<text x="227.6" y="129">C337</text>
<text x="213.6" y="136.6">C327</text>
<text x="220.1" y="135.3">50V</text>
<text x="220.1" y="137.2">X7R</text>
<text x="220.3" y="133.6">100n</text>
<text x="227.7" y="135.3">10V</text>
<text x="227.7" y="137.2">X5R</text>
<text x="227.8" y="133.6">10u</text>
<text x="246.6" y="135.7" transform="rotate(-90 246.6 135.7)">CONN_2x1</text>
<text x="248" y="136.6" transform="rotate(-90 248 136.6)">P307</text>
<text x="213.8" y="142.9">50V</text>
<text x="213.9" y="141.3">100p</text>
<text x="213.7" y="144.8">C0G</text>
<text x="50.4" y="160.7">D301</text>
<text x="66.1" y="160.9">600R@100MHz</text>
<text x="69.4" y="159.6">=&gt;1A</text>
<text x="22.4" y="167.5" transform="rotate(-90 22.4 167.5)">CONN_2x1</text>
<text x="49.9" y="165.8">B240A</text>
<text x="69.5" y="164.7">L301</text>
<text x="107.1" y="167.2">25V</text>
<text x="107.1" y="165.3">X5R</text>
<text x="116" y="167.2">50V</text>
<text x="116" y="165.3">X7R</text>
<text x="21" y="168.4" transform="rotate(-90 21 168.4)">P304</text>
<text x="83.5" y="172.1" transform="rotate(-90 83.5 172.1)">R303</text>
<text x="85.7" y="171.2" transform="rotate(-90 85.7 171.2)">47</text>
<text x="107" y="173.6">C309</text>
<text x="107.1" y="168.9">22u</text>
<text x="115.8" y="173.6">C310</text>
<text x="116.1" y="168.9">100n</text>
<text x="124.7" y="173.6">C311</text>
<text x="125.1" y="168.9">N/F</text>
<text x="133.6" y="173.6">C312</text>
<text x="134" y="168.9">N/F</text>
<text x="157.1" y="172.1" transform="rotate(-90 157.1 172.1)">R309</text>
<text x="159.4" y="171.6" transform="rotate(-90 159.4 171.6)">470</text>
<text x="85.4" y="182.3">C304</text>
<text x="158.5" y="181.6" transform="rotate(-90 158.5 181.6)">1</text>
<text x="85.4" y="190.5">C0G</text>
<text x="85.5" y="188.6">50V</text>
<text x="85.6" y="187">100p</text>
<text x="158.5" y="188" transform="rotate(-90 158.5 188)">2</text>
</g>
<g font-size="1.1">
<text x="82.1" y="35.4">PWR_FLAG</text>
<text x="138" y="35.4">PWR_FLAG</text>
<text x="263.7" y="68.4">PWR_FLAG</text>
</g>
</svg>
